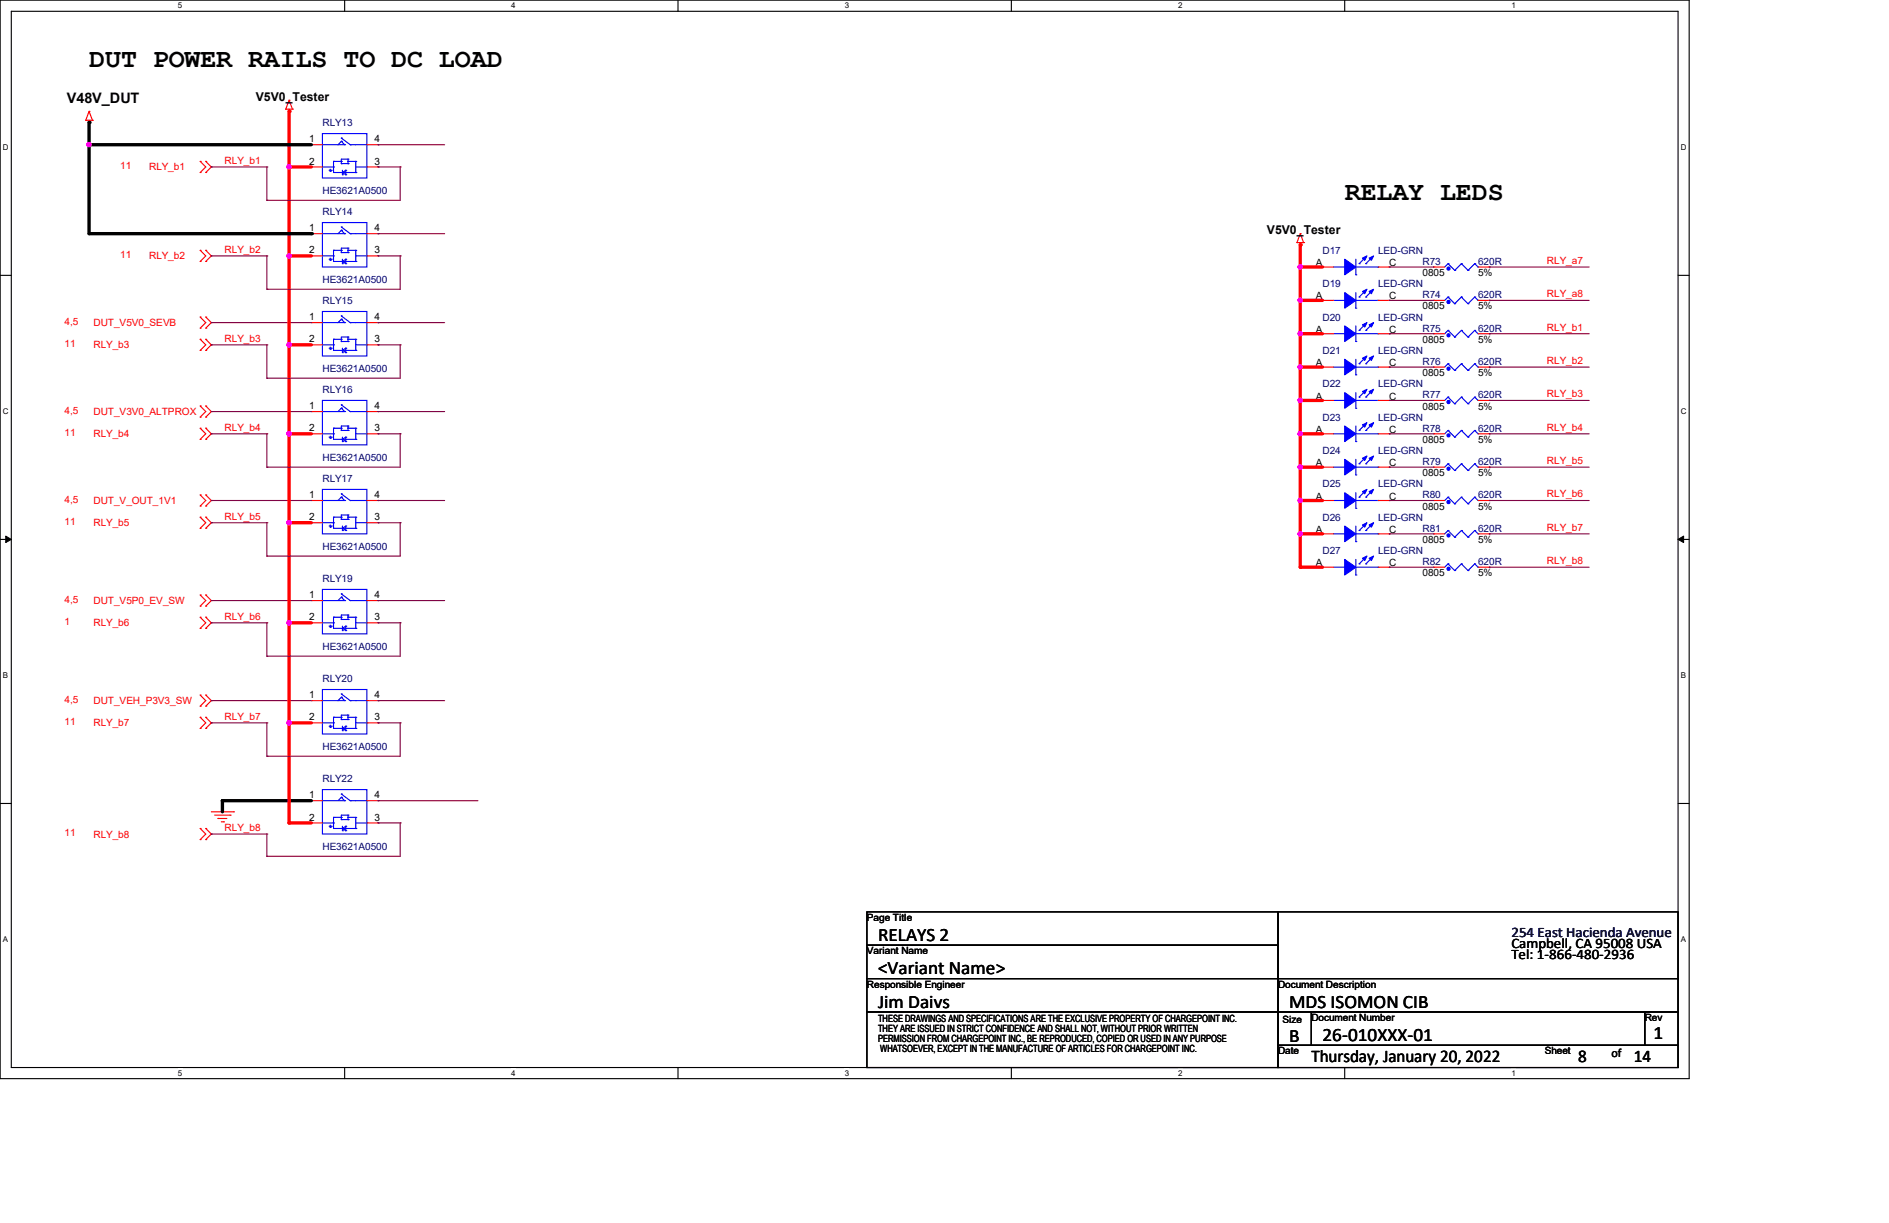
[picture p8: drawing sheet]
<svg xmlns="http://www.w3.org/2000/svg" width="432mm" height="279mm" viewBox="0 0 432 279" stroke-linecap="round" stroke-linejoin="round" font-family="sans-serif">
<path d="M0 0h386.1v246.4h-386.1zM2.6 2.6h381v241.3h-381z" fill="none" stroke="#000" stroke-width=".25"/>
<g fill="#fff">
<path d="M40.7 .3h1v2h-1z"/>
<path d="M40.7 244.1h1v2h-1z"/>
</g>
<path d="M78.8 0v2.6M78.8 243.9v2.5" fill="none" stroke="#000" stroke-width=".25"/>
<g fill="#fff">
<path d="M116.9 .3h1v2h-1z"/>
<path d="M116.9 244.1h1v2h-1z"/>
</g>
<path d="M155 0v2.6M155 243.9v2.5" fill="none" stroke="#000" stroke-width=".25"/>
<g fill="#fff">
<path d="M193.1 .3h1v2h-1z"/>
<path d="M193.1 244.1h1v2h-1z"/>
</g>
<path d="M231.2 0v2.6M231.2 243.9v2.5" fill="none" stroke="#000" stroke-width=".25"/>
<g fill="#fff">
<path d="M269.3 .3h1v2h-1z"/>
<path d="M269.3 244.1h1v2h-1z"/>
</g>
<path d="M307.4 0v2.6M307.4 243.9v2.5" fill="none" stroke="#000" stroke-width=".25"/>
<g fill="#fff">
<path d="M345.5 .3h1v2h-1z"/>
<path d="M345.5 244.1h1v2h-1z"/>
<path d="M.7 32.7h1.2v2h-1.2z"/>
<path d="M384.2 32.7h1.3v2h-1.3z"/>
<path d="M.7 93h1.2v2h-1.2z"/>
<path d="M384.2 93h1.3v2h-1.3z"/>
</g>
<path d="M0 62.9h2.6M383.6 62.9h2.5" fill="none" stroke="#000" stroke-width=".25"/>
<g fill="#fff">
<path d="M.7 153.4h1.2v2h-1.2z"/>
<path d="M384.2 153.4h1.2v2h-1.2z"/>
</g>
<path d="M0 123.2h2.6M383.6 123.2h2.5" fill="none" stroke="#000" stroke-width=".25"/>
<path d="M1.3 122.5l1.3 .7-1.3 .8zM383.6 123.2l1.3-.7v1.5z" fill="#000" stroke="#000" stroke-width=".23"/>
<g fill="#fff">
<path d="M.7 213.7h1.2v2h-1.2z"/>
<path d="M384.2 213.7h1.2v2h-1.2z"/>
</g>
<path d="M0 183.6h2.6M383.6 183.6h2.5M198.2 215.9h93.9v7.7h-93.9zM198.2 208.3h93.9v7.6h-93.9zM292.1 208.3h91.5v15.3h-91.5zM198.2 231.2h93.9v12.7h-93.9zM198.2 223.6h93.9v7.6h-93.9zM292.1 231.2h7.7v7.6h-7.7zM292.1 238.8h91.5v5.1h-91.5zM292.1 223.6h91.5v7.6h-91.5zM299.8 231.2h76.2v7.6h-76.2zM376 231.2h7.6v7.6h-7.6z" fill="none" stroke="#000" stroke-width=".25"/>
<g fill="none" stroke="#f00" stroke-width=".25">
<path d="M19.6 27.5h.1M19.6 27.5h1.5M20.4 28h.1M20.4 25.4h.1M20.4 27.5v.5M20.4 25.4l-.8 2.1M20.4 25.4l.7 2.1M21.1 27.5h.1M45.8 36.9h.1M45.8 39.4h.1M45.8 36.9l1.2 1.2-1.2 1.3M47 36.9h.1"/>
<path d="M47 39.4h.1M47 36.9l1.3 1.2-1.3 1.3M65.3 24.9h.1M65.3 24.9h1.5M66.1 25.4h.1M66.1 22.9h.1M66.1 24.9v.5M66.1 22.9l-.8 2M66.1 22.9l.7 2M66.8 24.9h.1M71.2 33.1h.1M71.2 38.1h.1"/>
<path d="M71.2 33.1h2.5M71.2 38.1h2.5M83.9 33.1h2.5M83.9 38.1h2.5M86.4 38.1h.1M86.4 33.1h.1M45.8 57.2h.1M45.8 59.7h.1M45.8 57.2l1.2 1.3-1.2 1.2M47 57.2h.1M47 59.7h.1M47 57.2l1.3 1.3-1.3 1.2"/>
<path d="M71.2 53.4h.1M71.2 58.5h.1M71.2 53.4h2.5M71.2 58.5h2.5M83.9 53.4h2.5M83.9 58.5h2.5M86.4 58.5h.1M86.4 53.4h.1M296.5 55.4h.1M296.5 55.4h1.5M297.2 55.9h.1M297.2 53.4h.1"/>
<path d="M297.2 55.4v.5M297.2 53.4l-.7 2M297.2 53.4l.8 2M298 55.4h.1M45.8 72.4h.1M45.8 75h.1M45.8 77.5h.1M45.8 72.4l1.2 1.3-1.2 1.3M45.8 77.5l1.2 1.3-1.2 1.3M47 72.4h.1M47 75h.1M47 77.5h.1"/>
<path d="M47 72.4l1.3 1.3-1.3 1.3M47 77.5l1.3 1.3-1.3 1.3M71.2 73.7h.1M71.2 78.8h.1M71.2 73.7h2.5M71.2 78.8h2.5M83.9 73.7h2.5M83.9 78.8h2.5M86.4 78.8h.1M86.4 73.7h.1M302.3 68.6h.1M302.3 76.2h.1"/>
<path d="M302.3 61h.1M302.3 61h2.5M302.3 68.6h2.5M302.3 76.2h2.5M315 61h2.5M315 68.6h2.5M315 76.2h2.5M317.5 68.6h.1M317.5 76.2h.1M317.5 61h.1M327.7 61h.1M327.7 76.2h.1"/>
<path d="M327.7 68.6h.1M327.7 61h2.5M327.7 68.6h2.5M327.7 76.2h2.5M337.9 61h2.5M337.9 68.6h2.5M337.9 76.2h2.5M340.4 61h.1M340.4 76.2h.1M340.4 68.6h.1M45.8 92.8h.1M45.8 95.3h.1"/>
<path d="M45.8 80.1h.1M45.8 97.8h.1M45.8 92.8l1.2 1.2-1.2 1.3M45.8 97.8l1.2 1.3-1.2 1.3M47 92.8h.1M47 95.3h.1M47 80.1h.1M47 97.8h.1M47 92.8l1.3 1.2-1.3 1.3M47 97.8l1.3 1.3-1.3 1.3M71.2 94h.1M71.2 99.1h.1"/>
<path d="M71.2 94h2.5M71.2 99.1h2.5M83.9 94h2.5M83.9 99.1h2.5M86.4 99.1h.1M86.4 94h.1M302.3 83.9h.1M302.3 91.5h.1M302.3 99.1h.1M302.3 83.9h2.5M302.3 99.1h2.5M302.3 91.5h2.5"/>
<path d="M315 83.9h2.5M315 99.1h2.5M315 91.5h2.5M317.5 83.9h.1M317.5 91.5h.1M317.5 99.1h.1M327.7 83.9h.1M327.7 99.1h.1M327.7 91.5h.1M327.7 83.9h2.5M327.7 99.1h2.5M327.7 91.5h2.5"/>
<path d="M337.9 83.9h2.5M337.9 99.1h2.5M337.9 91.5h2.5M340.4 83.9h.1M340.4 99.1h.1M340.4 91.5h.1M45.8 113.1h.1M45.8 115.6h.1M45.8 100.4h.1M45.8 118.2h.1M45.8 113.1l1.2 1.2-1.2 1.3M45.8 118.2l1.2 1.2-1.2 1.3"/>
<path d="M47 113.1h.1M47 115.6h.1M47 100.4h.1M47 118.2h.1M47 113.1l1.3 1.2-1.3 1.3M47 118.2l1.3 1.2-1.3 1.3M71.2 114.3h.1M71.2 119.4h.1M71.2 114.3h2.5M71.2 119.4h2.5M83.9 114.3h2.5M83.9 119.4h2.5"/>
<path d="M86.4 119.4h.1M86.4 114.3h.1M302.3 106.7h.1M302.3 114.3h.1M302.3 106.7h2.5M302.3 114.3h2.5M315 106.7h2.5M315 114.3h2.5M317.5 106.7h.1M317.5 114.3h.1M327.7 106.7h.1M327.7 114.3h.1"/>
<path d="M327.7 106.7h2.5M327.7 114.3h2.5M337.9 106.7h2.5M337.9 114.3h2.5M340.4 106.7h.1M340.4 114.3h.1M45.8 135.9h.1M45.8 138.5h.1M45.8 120.7h.1M45.8 135.9l1.2 1.3-1.2 1.3M47 135.9h.1M47 138.5h.1"/>
<path d="M47 120.7h.1M47 135.9l1.3 1.3-1.3 1.3M71.2 137.2h.1M71.2 137.2h2.5M83.9 137.2h2.5M86.4 137.2h.1M302.3 122h.1M302.3 129.6h.1M302.3 122h2.5M302.3 129.6h2.5M315 122h2.5M315 129.6h2.5"/>
<path d="M317.5 122h.1M317.5 129.6h.1M327.7 129.6h.1M327.7 122h.1M327.7 122h2.5M327.7 129.6h2.5M337.9 122h2.5M337.9 129.6h2.5M340.4 129.6h.1M340.4 122h.1M45.8 158.8h.1M45.8 141h.1"/>
<path d="M45.8 143.6h.1M45.8 158.8l1.2 1.3-1.2 1.2M45.8 141l1.2 1.3-1.2 1.3M47 158.8h.1M47 141h.1M47 143.6h.1M47 158.8l1.3 1.3-1.3 1.2M47 141l1.3 1.3-1.3 1.3M71.2 142.3h.1M71.2 142.3h2.5M83.9 142.3h2.5M86.4 142.3h.1"/>
<path d="M45.8 161.3h.1M45.8 163.9h.1M45.8 166.4h.1M45.8 163.9l1.2 1.2-1.2 1.3M47 161.3h.1M47 163.9h.1M47 166.4h.1M47 163.9l1.3 1.2-1.3 1.3M71.2 160.1h.1M71.2 165.1h.1M71.2 160.1h2.5M71.2 165.1h2.5"/>
<path d="M83.9 160.1h2.5M83.9 165.1h2.5M86.4 165.1h.1M86.4 160.1h.1M45.8 189.3h.1M45.8 191.8h.1M45.8 189.3l1.2 1.2-1.2 1.3M47 189.3h.1M47 191.8h.1M47 189.3l1.3 1.2-1.3 1.3M48.3 185.5h5.1M49.1 186.2h3.5"/>
<path d="M49.8 187h.1M49.8 187h2.1M50.6 187.7h.5M51.1 187.7h.1M52.6 186.2h.1M53.4 185.5h.1M71.2 182.9h.1M71.2 188h.1M71.2 182.9h2.5M71.2 188h2.5M83.9 182.9h2.5M83.9 188h2.5"/>
<path d="M86.4 188h.1M86.4 182.9h.1"/>
</g>
<g fill="none" stroke="#00f" stroke-width=".25">
<path d="M73.7 30.5h10.2v10.2h-10.2zM73.7 33.1h5.1M73.7 38.1h2.5M75.2 38.9h.5M75.5 39.2h.1M75.5 38.7v.5M75.7 38.9h.1M76.2 38.1h.1M76.2 36.9h.1M76.2 36.9v2.5h5.1M76.2 36.9h1.8M78 32.3h.1"/>
<path d="M78 31.5h.1M78 37.4h.1M78 36.9h.1M78 32.3l-.7 .8M78 32.3l.8 .8M78 31.5l2.1 1.6M78 37.4h1.5M78.3 39.9h.1M78.3 39.4h.1M78.3 38.9v1M78.3 39.4l.7 .5M78.8 33.1h.1"/>
<path d="M79 38.9h.1M79 39.9h.1M79 38.9v1M79 38.9l-.7 .5M79.5 36.4h.1M79.5 37.4h.1M79.5 36.9h.1M79.5 36.4h-1.5v1M79.5 36.4v1M79.5 36.9h1.8M80.1 33.1h.1M80.1 33.1h3.8"/>
<path d="M81.3 36.9h.1M81.3 39.4h.1M81.3 36.9v2.5M81.3 38.1h2.6M83.9 33.1h.1M83.9 38.1h.1M73.7 50.8h10.2v10.2h-10.2zM73.7 53.4h5.1M73.7 58.5h2.5M75.2 59.2h.5M75.5 59.5h.1M75.5 59v.5"/>
<path d="M75.7 59.2h.1M76.2 58.5h.1M76.2 57.2h.1M76.2 57.2v2.5h5.1M76.2 57.2h1.8M78 52.6h.1M78 51.9h.1M78 57.7h.1M78 57.2h.1M78 52.6l-.7 .8M78 52.6l.8 .8M78 51.9l2.1 1.5"/>
<path d="M78 57.7h1.5M78.3 59.7h.1M78.3 59.2v1M78.3 59.7l.7 .5M78.8 53.4h.1M79 59.2h.1M79 59.2v1M79 59.2l-.7 .5M79.5 56.7h.1M79.5 57.7h.1M79.5 57.2h.1M79.5 56.7h-1.5v1"/>
<path d="M79.5 56.7v1M79.5 57.2h1.8M80.1 53.4h.1M80.1 53.4h3.8M81.3 57.2h.1M81.3 59.7h.1M81.3 57.2v2.5M81.3 58.5h2.6M83.9 53.4h.1M83.9 58.5h.1M309.9 59.2v3.6M312.2 58.7l-1.5 1.5"/>
<path d="M313.7 58.7l-1.5 1.5M73.7 71.2h10.2v10.1h-10.2zM73.7 73.7h5.1M73.7 78.8h2.5M75.2 79.5h.5M75.5 79.8h.1M75.5 79.3v.5M75.7 79.5h.1M76.2 78.8h.1M76.2 77.5h.1M76.2 77.5v2.6h5.1M76.2 77.5h1.8"/>
<path d="M78 72.9h.1M78 72.2h.1M78 78h.1M78 77.5h.1M78 72.9l-.7 .8M78 72.9l.8 .8M78 72.2l2.1 1.5M78 78h1.5M78.3 60.2h.1M78.3 79.5v1.1M78.8 73.7h.1M79 79.5h.1"/>
<path d="M79 60.2h.1M79 79.5v1.1M79 79.5l-.7 .6M79.5 77h.1M79.5 78h.1M79.5 77.5h.1M79.5 77h-1.5v1M79.5 77v1M79.5 77.5h1.8M80.1 73.7h.1M80.1 73.7h3.8M81.3 77.5h.1"/>
<path d="M81.3 77.5v2.6M81.3 78.8h2.6M83.9 73.7h.1M83.9 78.8h.1M304.8 68.6h2.6M304.8 76.2h2.6M304.8 61h2.6M307.4 68.6h.1M307.4 76.2h.1M307.4 61h.1M309.9 70.4h.1M309.9 78h.1"/>
<path d="M309.9 62.8h.1M309.9 66.8v3.6M309.9 74.5v3.5M309.9 68.6h5.1M309.9 76.2h5.1M309.9 61h5.1M310.7 67.9h.1M310.7 75.5h.1M310.7 60.2h.1M312.2 67.9h.1M312.2 75.5h.1M312.2 60.2h.1"/>
<path d="M312.2 66.3l-1.5 1.6M312.2 74l-1.5 1.5M313.7 66.3l-1.5 1.6M313.7 74l-1.5 1.5M315 68.6h.1M315 76.2h.1M315 61h.1M331 60.2h.1M331 75.5h.1M331 67.9h.1M331 60.2l-.8 .8M331 60.2l1.5 1.6"/>
<path d="M331 75.5l-.8 .7M331 75.5l1.5 1.5M331 67.9l-.8 .7M331 67.9l1.5 1.5M332.5 61.8h.1M332.5 77h.1M332.5 69.4h.1M334.1 60.2h.1M334.1 75.5h.1M334.1 67.9h.1M334.1 60.2l-1.6 1.6M334.1 60.2l1.5 1.6"/>
<path d="M334.1 75.5l-1.6 1.5M334.1 75.5l1.5 1.5M334.1 67.9l-1.6 1.5M334.1 67.9l1.5 1.5M335.6 61.8h.1M335.6 77h.1M335.6 69.4h.1M337.1 60.2h.1M337.1 75.5h.1M337.1 67.9h.1M337.1 60.2l-1.5 1.6M337.1 60.2l.8 .8"/>
<path d="M337.1 75.5l-1.5 1.5M337.1 75.5l.8 .7M337.1 67.9l-1.5 1.5M337.1 67.9l.8 .7M337.9 61h.1M337.9 76.2h.1M337.9 68.6h.1M73.7 91.5h10.2v10.1h-10.2zM73.7 94h5.1M73.7 99.1h2.5M75.2 99.9h.5M75.5 99.6v.5"/>
<path d="M75.7 99.9h.1M76.2 99.1h.1M76.2 97.8h.1M76.2 97.8v2.6h5.1M76.2 97.8h1.8M78 93.3h.1M78 92.5h.1M78 98.3h.1M78 97.8h.1M78 93.3l-.7 .7M78 93.3l.8 .7M78 92.5l2.1 1.5"/>
<path d="M78 98.3h1.5M78.3 80.6h.1M78.3 80.1h.1M78.3 99.9v1M78.3 80.1l.7 .5M78.8 94h.1M79 99.9h.1M79 80.6h.1M79 99.9l-.7 .5M79 99.9v1M79.5 97.3h.1M79.5 98.3h.1"/>
<path d="M79.5 97.8h.1M79.5 97.3h-1.5v1M79.5 97.3v1M79.5 97.8h1.8M80.1 94h.1M80.1 94h3.8M81.3 97.8h.1M81.3 80.1h.1M81.3 99.1h2.6M81.3 97.8v2.6M83.9 94h.1M83.9 99.1h.1"/>
<path d="M304.8 83.9h2.6M304.8 99.1h2.6M304.8 91.5h2.6M307.4 83.9h.1M307.4 91.5h.1M307.4 99.1h.1M309.9 85.6h.1M309.9 93.3h.1M309.9 82.1v3.5M309.9 89.7v3.6M309.9 97.3v3.6M309.9 83.9h5.1"/>
<path d="M309.9 99.1h5.1M309.9 91.5h5.1M310.7 83.1h.1M310.7 90.7h.1M310.7 98.3h.1M312.2 83.1h.1M312.2 90.7h.1M312.2 98.3h.1M312.2 81.6l-1.5 1.5M312.2 89.2l-1.5 1.5M312.2 96.8l-1.5 1.5M313.7 81.6l-1.5 1.5"/>
<path d="M313.7 89.2l-1.5 1.5M313.7 96.8l-1.5 1.5M315 83.9h.1M315 91.5h.1M315 99.1h.1M331 83.1h.1M331 98.3h.1M331 90.7h.1M331 83.1l-.8 .8M331 83.1l1.5 1.5M331 98.3l-.8 .8M331 98.3l1.5 1.6"/>
<path d="M331 90.7l-.8 .8M331 90.7l1.5 1.5M332.5 84.6h.1M332.5 99.9h.1M332.5 92.2h.1M334.1 83.1h.1M334.1 98.3h.1M334.1 90.7h.1M334.1 83.1l-1.6 1.5M334.1 83.1l1.5 1.5M334.1 98.3l-1.6 1.6M334.1 98.3l1.5 1.6"/>
<path d="M334.1 90.7l-1.6 1.5M334.1 90.7l1.5 1.5M335.6 84.6h.1M335.6 99.9h.1M335.6 92.2h.1M337.1 83.1h.1M337.1 98.3h.1M337.1 90.7h.1M337.1 83.1l-1.5 1.5M337.1 83.1l.8 .8M337.1 98.3l-1.5 1.6M337.1 98.3l.8 .8"/>
<path d="M337.1 90.7l-1.5 1.5M337.1 90.7l.8 .8M337.9 83.9h.1M337.9 99.1h.1M337.9 91.5h.1M73.7 111.8h10.2v10.2h-10.2zM73.7 114.3h5.1M73.7 119.4h2.5M75.5 100.1h.1M75.5 119.9v.5M76.2 119.4h.1M76.2 118.2h.1"/>
<path d="M76.2 118.2v2.5h5.1M76.2 118.2h1.8M78 113.6h.1M78 112.8h.1M78 118.7h.1M78 118.2h.1M78 113.6l-.7 .7M78 113.6l.8 .7M78 112.8l2.1 1.5M78 118.7h1.5M78.3 100.9h.1M78.3 100.4h.1"/>
<path d="M78.3 100.4l.7 .5M78.8 114.3h.1M79 100.9h.1M79.5 117.6h.1M79.5 118.7h.1M79.5 118.2h.1M79.5 117.6h-1.5v1.1M79.5 117.6v1.1M79.5 118.2h1.8M80.1 114.3h.1M80.1 114.3h3.8M81.3 100.4h.1"/>
<path d="M81.3 118.2h.1M81.3 118.2v2.5M81.3 119.4h2.6M83.9 114.3h.1M83.9 119.4h.1M304.8 106.7h2.6M304.8 114.3h2.6M307.4 106.7h.1M307.4 114.3h.1M309.9 108.5h.1M309.9 116.1h.1M309.9 100.9h.1"/>
<path d="M309.9 104.9v3.6M309.9 112.6v3.5M309.9 106.7h5.1M309.9 114.3h5.1M310.7 106h.1M310.7 113.6h.1M312.2 106h.1M312.2 113.6h.1M312.2 119.7l-1.5 1.5M312.2 104.4l-1.5 1.6M312.2 112.1l-1.5 1.5M313.7 119.7l-1.5 1.5"/>
<path d="M313.7 104.4l-1.5 1.6M313.7 112.1l-1.5 1.5M315 106.7h.1M315 114.3h.1M331 106h.1M331 113.6h.1M331 106l-.8 .7M331 106l1.5 1.5M331 113.6l-.8 .7M331 113.6l1.5 1.5M332.5 107.5h.1M332.5 115.1h.1"/>
<path d="M334.1 106h.1M334.1 113.6h.1M334.1 106l-1.6 1.5M334.1 106l1.5 1.5M334.1 113.6l-1.6 1.5M334.1 113.6l1.5 1.5M335.6 107.5h.1M335.6 115.1h.1M337.1 106h.1M337.1 113.6h.1M337.1 106l-1.5 1.5M337.1 106l.8 .7"/>
<path d="M337.1 113.6l-1.5 1.5M337.1 113.6l.8 .7M337.9 106.7h.1M337.9 114.3h.1M73.7 134.7h10.2v10.1h-10.2zM73.7 137.2h5.1M75.2 120.2h.5M75.5 120.4h.1M75.7 120.2h.1M78 136.4h.1M78 135.7h.1M78 136.4l-.7 .8"/>
<path d="M78 136.4l.8 .8M78 135.7l2.1 1.5M78.3 121.2h.1M78.3 120.7h.1M78.3 120.2v1M78.3 120.7l.7 .5M78.8 137.2h.1M79 120.2h.1M79 121.2h.1M79 120.2v1M79 120.2l-.7 .5M80.1 137.2h.1"/>
<path d="M80.1 137.2h3.8M81.3 120.7h.1M83.9 137.2h.1M304.8 122h2.6M304.8 129.6h2.6M307.4 122h.1M307.4 129.6h.1M309.9 123.7h.1M309.9 131.4h.1M309.9 120.2v3.5M309.9 127.8v3.6M309.9 122h5.1"/>
<path d="M309.9 129.6h5.1M310.7 121.2h.1M310.7 128.8h.1M312.2 121.2h.1M312.2 128.8h.1M312.2 127.3l-1.5 1.5M313.7 127.3l-1.5 1.5M315 122h.1M315 129.6h.1M331 128.8h.1M331 121.2h.1M331 128.8l-.8 .8"/>
<path d="M331 128.8l1.5 1.5M331 121.2l-.8 .8M331 121.2l1.5 1.5M332.5 130.3h.1M332.5 122.7h.1M334.1 128.8h.1M334.1 121.2h.1M334.1 128.8l-1.6 1.5M334.1 128.8l1.5 1.5M334.1 121.2l-1.6 1.5M334.1 121.2l1.5 1.5M335.6 130.3h.1"/>
<path d="M335.6 122.7h.1M337.1 128.8h.1M337.1 121.2h.1M337.1 128.8l-1.5 1.5M337.1 128.8l.8 .8M337.1 121.2l-1.5 1.5M337.1 121.2l.8 .8M337.9 129.6h.1M337.9 122h.1M73.7 157.5h10.2v10.2h-10.2zM73.7 142.3h2.5M75.2 143h.5"/>
<path d="M75.5 143.3h.1M75.5 142.8v.5M75.7 143h.1M76.2 142.3h.1M76.2 141h.1M76.2 141v2.6h5.1M76.2 141h1.8M78 159.3h.1M78 158.5h.1M78 141.5h.1M78 141h.1M78 159.3l-.7 .8"/>
<path d="M78 159.3l.8 .8M78 158.5l2.1 1.6M78 141.5h1.5M78.3 144.1h.1M78.3 143.6h.1M78.3 143v1.1M78.3 143.6l.7 .5M79 143h.1M79 144.1h.1M79 143v1.1M79 143l-.7 .6M79.5 140.5h.1"/>
<path d="M79.5 141.5h.1M79.5 141h.1M79.5 140.5h-1.5v1M79.5 140.5v1M79.5 141h1.8M81.3 141h.1M81.3 143.6h.1M81.3 141v2.6M81.3 142.3h2.6M83.9 142.3h.1M73.7 160.1h5.1M73.7 165.1h2.5"/>
<path d="M75.2 165.9h.5M75.5 166.2h.1M75.5 165.7v.5M75.7 165.9h.1M76.2 165.1h.1M76.2 163.9h.1M76.2 163.9v2.5h5.1M76.2 163.9h1.8M78 164.4h.1M78 163.9h.1M78 164.4h1.5M78.3 166.9h.1"/>
<path d="M78.3 166.4h.1M78.3 165.9v1M78.3 166.4l.7 .5M78.8 160.1h.1M79 165.9h.1M79 166.9h.1M79 165.9v1M79 165.9l-.7 .5M79.5 163.4h.1M79.5 164.4h.1M79.5 163.9h.1M79.5 163.4h-1.5v1"/>
<path d="M79.5 163.4v1M79.5 163.9h1.8M80.1 160.1h.1M80.1 160.1h3.8M81.3 163.9h.1M81.3 166.4h.1M81.3 163.9v2.5M81.3 165.1h2.6M83.9 160.1h.1M83.9 165.1h.1M73.7 180.4h10.2v10.1h-10.2zM73.7 182.9h5.1"/>
<path d="M73.7 188h2.5M75.2 188.8h.5M75.5 189h.1M75.5 188.5v.5M75.7 188.8h.1M76.2 188h.1M76.2 186.7h.1M76.2 186.7v2.6h5.1M76.2 186.7h1.8M78 182.2h.1M78 181.4h.1M78 187.2h.1"/>
<path d="M78 186.7h.1M78 182.2l-.7 .7M78 182.2l.8 .7M78 181.4l2.1 1.5M78 187.2h1.5M78.3 189.8h.1M78.3 189.3h.1M78.3 188.8v1M78.3 189.3l.7 .5M78.8 182.9h.1M79 188.8h.1M79 189.8h.1"/>
<path d="M79 188.8v1M79 188.8l-.7 .5M79.5 186.2h.1M79.5 187.2h.1M79.5 186.7h.1M79.5 186.2h-1.5v1M79.5 186.2v1M79.5 186.7h1.8M80.1 182.9h.1M80.1 182.9h3.8M81.3 186.7h.1M81.3 189.3h.1"/>
<path d="M81.3 186.7v2.6M81.3 188h2.6M83.9 182.9h.1M83.9 188h.1"/>
</g>
<g fill="#00f" stroke="#00f" stroke-width=".25">
<path d="M307.4 120.2l2.5 1.8-2.5 1.7z" fill-rule="evenodd"/>
<path d="M313 119.9l1-.5-.5 1z" fill-rule="evenodd"/>
<path d="M311.4 119.9l1.1-.5-.5 1z" fill-rule="evenodd"/>
<path d="M307.4 82.1l2.5 1.8-2.5 1.7z" fill-rule="evenodd"/>
<path d="M313 81.8l1-.5-.5 1z" fill-rule="evenodd"/>
<path d="M311.4 81.8l1.1-.5-.5 1z" fill-rule="evenodd"/>
<path d="M307.4 104.9l2.5 1.8-2.5 1.8z" fill-rule="evenodd"/>
<path d="M313 104.7l1-.5-.5 1z" fill-rule="evenodd"/>
<path d="M311.4 104.7l1.1-.5-.5 1z" fill-rule="evenodd"/>
<path d="M307.4 127.8l2.5 1.8-2.5 1.8z" fill-rule="evenodd"/>
<path d="M313 127.6l1-.6-.5 1.1z" fill-rule="evenodd"/>
<path d="M311.4 127.6l1.1-.6-.5 1.1z" fill-rule="evenodd"/>
<path d="M307.4 66.8l2.5 1.8-2.5 1.8z" fill-rule="evenodd"/>
<path d="M313 66.6l1-.5-.5 1z" fill-rule="evenodd"/>
<path d="M311.4 66.6l1.1-.5-.5 1z" fill-rule="evenodd"/>
<path d="M307.4 89.7l2.5 1.8-2.5 1.8z" fill-rule="evenodd"/>
<path d="M313 89.5l1-.6-.5 1.1z" fill-rule="evenodd"/>
<path d="M311.4 89.5l1.1-.6-.5 1.1z" fill-rule="evenodd"/>
<path d="M307.4 112.6l2.5 1.7-2.5 1.8z" fill-rule="evenodd"/>
<path d="M313 112.3l1-.5-.5 1z" fill-rule="evenodd"/>
<path d="M311.4 112.3l1.1-.5-.5 1z" fill-rule="evenodd"/>
<path d="M307.4 74.5l2.5 1.7-2.5 1.8z" fill-rule="evenodd"/>
<path d="M313 74.2l1-.5-.5 1z" fill-rule="evenodd"/>
<path d="M311.4 74.2l1.1-.5-.5 1z" fill-rule="evenodd"/>
<path d="M307.4 97.3l2.5 1.8-2.5 1.8z" fill-rule="evenodd"/>
<path d="M313 97.1l1-.5-.5 1z" fill-rule="evenodd"/>
<path d="M311.4 97.1l1.1-.5-.5 1z" fill-rule="evenodd"/>
<path d="M307.4 59.2l2.5 1.8-2.5 1.8z" fill-rule="evenodd"/>
<path d="M313 59l1-.5-.5 1z" fill-rule="evenodd"/>
<path d="M311.4 59l1.1-.5-.5 1z" fill-rule="evenodd"/>
<circle cx="331.1" cy="107.1" r=".36"/>
<circle cx="331.1" cy="84.2" r=".36"/>
<circle cx="331.1" cy="61.4" r=".36"/>
<circle cx="331.1" cy="114.7" r=".36"/>
<circle cx="331.1" cy="99.5" r=".36"/>
<circle cx="331.1" cy="76.6" r=".36"/>
<circle cx="331.1" cy="129.9" r=".36"/>
<circle cx="331.1" cy="91.8" r=".36"/>
<circle cx="331.1" cy="69" r=".36"/>
<circle cx="331.1" cy="122.3" r=".36"/>
</g>
<g fill="none" stroke="#800040" stroke-width=".25">
<path d="M86.4 33.1h.1M86.4 33.1h15.2M86.4 53.4h.1M86.4 53.4h15.2M48.3 73.7h.1M48.3 73.7h22.9M48.3 94h.1M48.3 94h22.9M48.3 114.3h.1M48.3 114.3h22.9M48.3 137.2h.1M48.3 137.2h22.9"/>
<path d="M48.3 160.1h.1M48.3 160.1h22.9M86.4 182.9h.1M86.4 182.9h22.9"/>
</g>
<path d="M50.8 182.9v2.6" fill="none" stroke="#000" stroke-width=".76"/>
<circle cx="50.8" cy="182.9" r=".38" fill="#000"/>
<path d="M66.1 25.4v12.7" fill="none" stroke="#f00" stroke-width=".76"/>
<circle cx="66.1" cy="25.4" r=".38" fill="#f00"/>
<circle cx="66.1" cy="38.1" r=".49" fill="#f0f" stroke="#f0f" stroke-width=".25"/>
<path d="M66.1 165.1h5.1" fill="none" stroke="#f00" stroke-width=".76"/>
<circle cx="66.1" cy="165.1" r=".38" fill="#f00"/>
<path d="M66.1 142.3h5.1" fill="none" stroke="#f00" stroke-width=".76"/>
<circle cx="66.1" cy="142.3" r=".38" fill="#f00"/>
<path d="M66.1 142.3v22.8" fill="none" stroke="#f00" stroke-width=".76"/>
<circle cx="66.1" cy="142.3" r=".38" fill="#f00"/>
<path d="M66.1 119.4h5.1" fill="none" stroke="#f00" stroke-width=".76"/>
<circle cx="66.1" cy="119.4" r=".38" fill="#f00"/>
<path d="M66.1 119.4v22.9" fill="none" stroke="#f00" stroke-width=".76"/>
<circle cx="66.1" cy="119.4" r=".38" fill="#f00"/>
<g fill="#f0f" stroke="#f0f" stroke-width=".25">
<circle cx="66.1" cy="142.3" r=".49"/>
<circle cx="66.1" cy="119.4" r=".49"/>
</g>
<path d="M66.1 99.1h5.1" fill="none" stroke="#f00" stroke-width=".76"/>
<circle cx="66.1" cy="99.1" r=".38" fill="#f00"/>
<path d="M66.1 99.1v20.3" fill="none" stroke="#f00" stroke-width=".76"/>
<circle cx="66.1" cy="99.1" r=".38" fill="#f00"/>
<path d="M66.1 78.8h5.1" fill="none" stroke="#f00" stroke-width=".76"/>
<circle cx="66.1" cy="78.8" r=".38" fill="#f00"/>
<path d="M66.1 78.8v20.3" fill="none" stroke="#f00" stroke-width=".76"/>
<circle cx="66.1" cy="78.8" r=".38" fill="#f00"/>
<circle cx="66.1" cy="99.1" r=".49" fill="#f0f" stroke="#f0f" stroke-width=".25"/>
<path d="M66.1 58.5h5.1" fill="none" stroke="#f00" stroke-width=".76"/>
<circle cx="66.1" cy="58.5" r=".38" fill="#f00"/>
<path d="M66.1 58.5v20.3" fill="none" stroke="#f00" stroke-width=".76"/>
<circle cx="66.1" cy="58.5" r=".38" fill="#f00"/>
<g fill="#f0f" stroke="#f0f" stroke-width=".25">
<circle cx="66.1" cy="78.8" r=".49"/>
<circle cx="66.1" cy="58.4" r=".49"/>
</g>
<path d="M66.1 38.1h5.1" fill="none" stroke="#f00" stroke-width=".76"/>
<circle cx="66.1" cy="38.1" r=".38" fill="#f00"/>
<path d="M66.1 38.1v20.4" fill="none" stroke="#f00" stroke-width=".76"/>
<circle cx="66.1" cy="38.1" r=".38" fill="#f00"/>
<path d="M50.8 182.9h20.4" fill="none" stroke="#000" stroke-width=".76"/>
<circle cx="50.8" cy="182.9" r=".38" fill="#000"/>
<path d="M66.1 165.1v22.9" fill="none" stroke="#f00" stroke-width=".76"/>
<circle cx="66.1" cy="165.1" r=".38" fill="#f00"/>
<circle cx="66.1" cy="165.1" r=".49" fill="#f0f" stroke="#f0f" stroke-width=".25"/>
<path d="M66.1 188h5.1" fill="none" stroke="#f00" stroke-width=".76"/>
<circle cx="66.1" cy="188" r=".38" fill="#f00"/>
<g fill="none" stroke="#800040" stroke-width=".25">
<path d="M48.3 38.1h.1M48.3 38.1h12.7M61 38.1h.1M61 38.1v7.7M86.4 38.1h.1M86.4 38.1h5.1M91.5 38.1h.1M91.5 38.1v7.7h-30.5M48.3 58.5h.1M48.3 58.5h12.7M61 45.8h.1M61 58.5h.1"/>
<path d="M61 58.5v7.6M86.4 58.5h.1M86.4 58.5h5.1M91.5 58.5h.1M91.5 58.5v7.6h-30.5M48.3 78.8h.1M48.3 78.8h12.7M61 66.1h.1M61 78.8h.1M61 78.8v7.6M86.4 73.7h.1M86.4 78.8h.1"/>
<path d="M86.4 73.7h15.2M86.4 78.8h5.1M91.5 78.8h.1M91.5 78.8v7.6h-30.5M48.3 99.1h.1M48.3 99.1h12.7M61 86.4h.1M61 99.1h.1M61 99.1v7.6M86.4 94h.1M86.4 99.1h.1M86.4 94h15.2"/>
<path d="M86.4 99.1h5.1M91.5 99.1h.1M91.5 99.1v7.6h-30.5M48.3 119.4h.1M48.3 119.4h12.7M61 106.7h.1M61 119.4h.1M61 119.4v7.6M86.4 114.3h.1M86.4 119.4h.1M86.4 114.3h15.2M86.4 119.4h5.1"/>
<path d="M91.5 119.4h.1M91.5 119.4v7.6h-30.5M61 127h.1M86.4 137.2h.1M86.4 137.2h15.2M48.3 142.3h.1M48.3 142.3h12.7M61 142.3h.1M61 149.9h.1M61 142.3v7.6M86.4 142.3h.1M86.4 142.3h5.1"/>
<path d="M91.5 142.3h.1M91.5 142.3v7.6h-30.5M48.3 165.1h.1M48.3 165.1h12.7M61 165.1h.1M61 172.8h.1M61 165.1v7.7M86.4 160.1h.1M86.4 165.1h.1M86.4 160.1h15.2M86.4 165.1h5.1M91.5 165.1h.1"/>
<path d="M91.5 165.1v7.7h-30.5M48.3 190.5h.1M48.3 190.5h12.7M61 190.5h.1M61 195.6h.1M61 190.5v5.1M86.4 188h.1M86.4 188h5.1M91.5 188h.1M91.5 188v7.6h-30.5"/>
</g>
<path d="M297.2 55.9v5.1" fill="none" stroke="#f00" stroke-width=".76"/>
<circle cx="297.2" cy="55.9" r=".38" fill="#f00"/>
<path d="M297.2 61h5.1" fill="none" stroke="#f00" stroke-width=".76"/>
<circle cx="297.2" cy="61" r=".38" fill="#f00"/>
<path d="M297.2 61v7.6" fill="none" stroke="#f00" stroke-width=".76"/>
<circle cx="297.2" cy="61" r=".38" fill="#f00"/>
<g fill="#f0f" stroke="#f0f" stroke-width=".25">
<circle cx="297.2" cy="68.6" r=".49"/>
<circle cx="297.2" cy="61" r=".49"/>
</g>
<path d="M297.2 68.6v7.6" fill="none" stroke="#f00" stroke-width=".76"/>
<circle cx="297.2" cy="68.6" r=".38" fill="#f00"/>
<circle cx="297.2" cy="76.2" r=".49" fill="#f0f" stroke="#f0f" stroke-width=".25"/>
<path d="M297.2 68.6h5.1" fill="none" stroke="#f00" stroke-width=".76"/>
<circle cx="297.2" cy="68.6" r=".38" fill="#f00"/>
<path d="M297.2 76.2v7.7" fill="none" stroke="#f00" stroke-width=".76"/>
<circle cx="297.2" cy="76.2" r=".38" fill="#f00"/>
<circle cx="297.2" cy="83.8" r=".49" fill="#f0f" stroke="#f0f" stroke-width=".25"/>
<path d="M297.2 76.2h5.1" fill="none" stroke="#f00" stroke-width=".76"/>
<circle cx="297.2" cy="76.2" r=".38" fill="#f00"/>
<path d="M297.2 83.9h5.1" fill="none" stroke="#f00" stroke-width=".76"/>
<circle cx="297.2" cy="83.9" r=".38" fill="#f00"/>
<path d="M297.2 83.9v7.6" fill="none" stroke="#f00" stroke-width=".76"/>
<circle cx="297.2" cy="83.9" r=".38" fill="#f00"/>
<path d="M297.2 91.5v7.6" fill="none" stroke="#f00" stroke-width=".76"/>
<circle cx="297.2" cy="91.5" r=".38" fill="#f00"/>
<g fill="#f0f" stroke="#f0f" stroke-width=".25">
<circle cx="297.2" cy="99.1" r=".49"/>
<circle cx="297.2" cy="91.5" r=".49"/>
</g>
<path d="M297.2 91.5h5.1" fill="none" stroke="#f00" stroke-width=".76"/>
<circle cx="297.2" cy="91.5" r=".38" fill="#f00"/>
<path d="M297.2 99.1v7.6" fill="none" stroke="#f00" stroke-width=".76"/>
<circle cx="297.2" cy="99.1" r=".38" fill="#f00"/>
<path d="M297.2 99.1h5.1" fill="none" stroke="#f00" stroke-width=".76"/>
<circle cx="297.2" cy="99.1" r=".38" fill="#f00"/>
<path d="M297.2 106.7h5.1" fill="none" stroke="#f00" stroke-width=".76"/>
<circle cx="297.2" cy="106.7" r=".38" fill="#f00"/>
<path d="M297.2 106.7v7.6" fill="none" stroke="#f00" stroke-width=".76"/>
<circle cx="297.2" cy="106.7" r=".38" fill="#f00"/>
<g fill="#f0f" stroke="#f0f" stroke-width=".25">
<circle cx="297.2" cy="114.3" r=".49"/>
<circle cx="297.2" cy="106.7" r=".49"/>
</g>
<path d="M297.2 114.3v7.7" fill="none" stroke="#f00" stroke-width=".76"/>
<circle cx="297.2" cy="114.3" r=".38" fill="#f00"/>
<path d="M297.2 114.3h5.1" fill="none" stroke="#f00" stroke-width=".76"/>
<circle cx="297.2" cy="114.3" r=".38" fill="#f00"/>
<path d="M297.2 122v7.6" fill="none" stroke="#f00" stroke-width=".76"/>
<circle cx="297.2" cy="122" r=".38" fill="#f00"/>
<circle cx="297.2" cy="121.9" r=".49" fill="#f0f" stroke="#f0f" stroke-width=".25"/>
<path d="M297.2 122h5.1" fill="none" stroke="#f00" stroke-width=".76"/>
<circle cx="297.2" cy="122" r=".38" fill="#f00"/>
<path d="M297.2 129.6h5.1" fill="none" stroke="#f00" stroke-width=".76"/>
<circle cx="297.2" cy="129.6" r=".38" fill="#f00"/>
<g fill="none" stroke="#800040" stroke-width=".25">
<path d="M317.5 61h.1M317.5 68.6h.1M317.5 76.2h.1M317.5 61h10.2M317.5 68.6h10.2M317.5 76.2h10.2M340.4 61h.1M340.4 68.6h.1M340.4 76.2h.1M340.4 61h22.9M340.4 68.6h22.9M340.4 76.2h22.9"/>
<path d="M317.5 83.9h.1M317.5 91.5h.1M317.5 99.1h.1M317.5 83.9h10.2M317.5 91.5h10.2M317.5 99.1h10.2M340.4 83.9h.1M340.4 91.5h.1M340.4 99.1h.1M340.4 83.9h22.9M340.4 91.5h22.9M340.4 99.1h22.9"/>
<path d="M317.5 106.7h.1M317.5 114.3h.1M317.5 106.7h10.2M317.5 114.3h10.2M340.4 106.7h.1M340.4 114.3h.1M340.4 106.7h22.9M340.4 114.3h22.9M317.5 122h.1M317.5 129.6h.1M317.5 122h10.2M317.5 129.6h10.2"/>
<path d="M340.4 122h.1M340.4 129.6h.1M340.4 122h22.9M340.4 129.6h22.9"/>
</g>
<path d="M20.4 28v25.4h50.8M20.4 33.1h50.8" fill="none" stroke="#000" stroke-width=".76"/>
<g fill="#000">
<circle cx="20.4" cy="33.1" r=".38"/>
<circle cx="20.4" cy="28" r=".38"/>
<circle cx="71.2" cy="53.4" r=".38"/>
</g>
<g fill="#f0f" stroke="#f0f" stroke-width=".25">
<circle cx="20.3" cy="33" r=".49"/>
<circle cx="66.1" cy="38.1" r=".49"/>
<circle cx="66.1" cy="142.3" r=".49"/>
<circle cx="66.1" cy="119.4" r=".49"/>
<circle cx="66.1" cy="99.1" r=".49"/>
<circle cx="66.1" cy="78.8" r=".49"/>
<circle cx="66.1" cy="58.4" r=".49"/>
<circle cx="66.1" cy="165.1" r=".49"/>
<circle cx="297.2" cy="68.6" r=".49"/>
<circle cx="297.2" cy="61" r=".49"/>
<circle cx="297.2" cy="76.2" r=".49"/>
<circle cx="297.2" cy="83.8" r=".49"/>
<circle cx="297.2" cy="99.1" r=".49"/>
<circle cx="297.2" cy="91.5" r=".49"/>
<circle cx="297.2" cy="114.3" r=".49"/>
<circle cx="297.2" cy="106.7" r=".49"/>
<circle cx="297.2" cy="121.9" r=".49"/>
</g>
<g font-size="6.1">
<text x="20.4" y="15.3">DUT POWER RAILS TO DC LOAD</text>
<text x="307.4" y="45.8">RELAY LEDS</text>
</g>
<g font-size="4.3">
<text x="200.7" y="215">RELAYS 2</text>
<text x="200.7" y="222.6">&lt;Variant Name&gt;</text>
<text x="200.7" y="230.2">Jim Daivs</text>
<text x="294.7" y="230.2">MDS ISOMON CIB</text>
<text x="294.7" y="238.1">B</text>
<text x="302.3" y="237.8">26-010XXX-01</text>
<text x="378" y="237.3">1</text>
</g>
<g font-size="4.1">
<text x="299.8" y="242.7">Thursday, January 20, 2022</text>
<text x="360.7" y="242.7">8</text>
<text x="373.4" y="242.7">14</text>
</g>
<g font-size="3.3">
<text x="15.3" y="23.5">V48V_DUT</text>
<text x="345.5" y="216.5">Campbell, CA 95008 USA</text>
<text x="345.5" y="219.1">Tel: 1-866-480-2936</text>
</g>
<text font-size="3.3" fill="#000040" x="345.5" y="214">254 East Hacienda Avenue</text>
<g font-size="2.8">
<text x="58.5" y="23">V5V0_Tester</text>
<text x="289.6" y="53.5">V5V0_Tester</text>
<text x="368.3" y="241.5">of</text>
</g>
<g font-size="2.3" fill="#000080">
<text x="73.7" y="28.8">RLY13</text>
<text x="73.7" y="44.3">HE3621A0500</text>
<text x="73.7" y="49.1">RLY14</text>
<text x="302.3" y="58">D17</text>
<text x="315" y="58">LED-GRN</text>
<text x="73.7" y="64.6">HE3621A0500</text>
<text x="302.3" y="65.6">D19</text>
<text x="315" y="65.6">LED-GRN</text>
<text x="325.2" y="60.5">R73</text>
<text x="337.9" y="60.5">620R</text>
<text x="73.7" y="69.4">RLY15</text>
<text x="325.2" y="68.2">R74</text>
<text x="337.9" y="68.2">620R</text>
<text x="302.3" y="73.2">D20</text>
<text x="315" y="73.2">LED-GRN</text>
<text x="325.2" y="75.8">R75</text>
<text x="337.9" y="75.8">620R</text>
<text x="302.3" y="80.9">D21</text>
<text x="315" y="80.9">LED-GRN</text>
<text x="325.2" y="83.4">R76</text>
<text x="337.9" y="83.4">620R</text>
<text x="73.7" y="89.7">RLY16</text>
<text x="73.7" y="84.9">HE3621A0500</text>
<text x="302.3" y="88.5">D22</text>
<text x="315" y="88.5">LED-GRN</text>
<text x="325.2" y="91">R77</text>
<text x="337.9" y="91">620R</text>
<text x="302.3" y="96.1">D23</text>
<text x="315" y="96.1">LED-GRN</text>
<text x="325.2" y="98.6">R78</text>
<text x="337.9" y="98.6">620R</text>
<text x="73.7" y="105.2">HE3621A0500</text>
<text x="302.3" y="103.7">D24</text>
<text x="315" y="103.7">LED-GRN</text>
<text x="325.2" y="106.3">R79</text>
<text x="337.9" y="106.3">620R</text>
<text x="73.7" y="110.1">RLY17</text>
<text x="302.3" y="111.3">D25</text>
<text x="315" y="111.3">LED-GRN</text>
<text x="325.2" y="113.9">R80</text>
<text x="337.9" y="113.9">620R</text>
<text x="302.3" y="119">D26</text>
<text x="315" y="119">LED-GRN</text>
<text x="73.7" y="125.6">HE3621A0500</text>
<text x="325.2" y="121.5">R81</text>
<text x="337.9" y="121.5">620R</text>
<text x="302.3" y="126.6">D27</text>
<text x="315" y="126.6">LED-GRN</text>
<text x="325.2" y="129.1">R82</text>
<text x="337.9" y="129.1">620R</text>
<text x="73.7" y="132.9">RLY19</text>
<text x="73.7" y="148.4">HE3621A0500</text>
<text x="73.7" y="155.8">RLY20</text>
<text x="73.7" y="171.3">HE3621A0500</text>
<text x="73.7" y="178.6">RLY22</text>
<text x="73.7" y="194.1">HE3621A0500</text>
</g>
<g font-size="2.3">
<text x="70.7" y="32.5">1</text>
<text x="85.6" y="32.5">4</text>
<text x="70.7" y="37.6">2</text>
<text x="85.6" y="37.6">3</text>
<text x="70.7" y="52.8">1</text>
<text x="85.6" y="52.8">4</text>
<text x="70.7" y="57.9">2</text>
<text x="85.6" y="57.9">3</text>
<text x="300.8" y="60.8">A</text>
<text x="317.5" y="60.8">C</text>
<text x="325.2" y="63.1">0805</text>
<text x="337.9" y="63.1">5%</text>
<text x="300.8" y="68.4">A</text>
<text x="317.5" y="68.4">C</text>
<text x="325.2" y="70.7">0805</text>
<text x="337.9" y="70.7">5%</text>
<text x="70.7" y="73.2">1</text>
<text x="85.6" y="73.2">4</text>
<text x="300.8" y="76">A</text>
<text x="317.5" y="76">C</text>
<text x="70.7" y="78.2">2</text>
<text x="85.6" y="78.2">3</text>
<text x="300.8" y="83.7">A</text>
<text x="317.5" y="83.7">C</text>
<text x="325.2" y="78.3">0805</text>
<text x="337.9" y="78.3">5%</text>
<text x="325.2" y="85.9">0805</text>
<text x="337.9" y="85.9">5%</text>
<text x="70.7" y="93.5">1</text>
<text x="85.6" y="93.5">4</text>
<text x="300.8" y="91.3">A</text>
<text x="317.5" y="91.3">C</text>
<text x="325.2" y="93.6">0805</text>
<text x="337.9" y="93.6">5%</text>
<text x="70.7" y="98.6">2</text>
<text x="85.6" y="98.6">3</text>
<text x="300.8" y="98.9">A</text>
<text x="317.5" y="98.9">C</text>
<text x="325.2" y="101.2">0805</text>
<text x="337.9" y="101.2">5%</text>
<text x="300.8" y="106.5">A</text>
<text x="317.5" y="106.5">C</text>
<text x="70.7" y="113.8">1</text>
<text x="85.6" y="113.8">4</text>
<text x="325.2" y="108.8">0805</text>
<text x="337.9" y="108.8">5%</text>
<text x="70.7" y="118.9">2</text>
<text x="85.6" y="118.9">3</text>
<text x="300.8" y="114.1">A</text>
<text x="317.5" y="114.1">C</text>
<text x="325.2" y="116.4">0805</text>
<text x="337.9" y="116.4">5%</text>
<text x="300.8" y="121.8">A</text>
<text x="317.5" y="121.8">C</text>
<text x="325.2" y="124">0805</text>
<text x="337.9" y="124">5%</text>
<text x="300.8" y="129.4">A</text>
<text x="317.5" y="129.4">C</text>
<text x="325.2" y="131.7">0805</text>
<text x="337.9" y="131.7">5%</text>
<text x="70.7" y="136.7">1</text>
<text x="85.6" y="136.7">4</text>
<text x="70.7" y="141.7">2</text>
<text x="85.6" y="141.7">3</text>
<text x="70.7" y="159.5">1</text>
<text x="85.6" y="159.5">4</text>
<text x="70.7" y="164.6">2</text>
<text x="85.6" y="164.6">3</text>
<text x="70.7" y="182.4">1</text>
<text x="85.6" y="182.4">4</text>
<text x="70.7" y="187.5">2</text>
<text x="85.6" y="187.5">3</text>
<text x="198.2" y="210.4">Page Title</text>
<text x="198.2" y="218">Variant Name</text>
<text x="198.2" y="225.6">Responsible Engineer</text>
<text x="292.1" y="225.6">Document Description</text>
<text x="200.7" y="233.4">THESE DRAWINGS AND SPECIFICATIONS ARE THE EXCLUSIVE PROPERTY OF CHARGEPOINT INC.</text>
<text x="293.2" y="233.8">Size</text>
<text x="299.8" y="233.3">Document Number</text>
<text x="376" y="233.3">Rev</text>
<text x="200.7" y="235.7">THEY ARE ISSUED IN STRICT CONFIDENCE AND SHALL NOT, WITHOUT PRIOR WRITTEN</text>
<text x="200.7" y="238">PERMISSION FROM CHARGEPOINT INC., BE REPRODUCED, COPIED OR USED IN ANY PURPOSE</text>
<text x="201.2" y="240.4">WHATSOEVER, EXCEPT IN THE MANUFACTURE OF ARTICLES FOR CHARGEPOINT INC.</text>
<text x="292.1" y="240.9">Date</text>
<text x="353.1" y="240.9">Sheet</text>
</g>
<g font-size="2.3" fill="#f00">
<text x="27.5" y="38.7">11</text>
<text x="34.1" y="38.9">RLY_b1</text>
<text x="51.4" y="37.4">RLY_b1</text>
<text x="27.5" y="59">11</text>
<text x="34.1" y="59.3">RLY_b2</text>
<text x="51.4" y="57.7">RLY_b2</text>
<text x="353.6" y="60.3">RLY_a7</text>
<text x="353.6" y="67.9">RLY_a8</text>
<text x="14.8" y="74.3">4,5</text>
<text x="21.4" y="74.5">DUT_V5V0_SEVB</text>
<text x="353.6" y="75.5">RLY_b1</text>
<text x="14.8" y="79.3">11</text>
<text x="21.4" y="79.6">RLY_b3</text>
<text x="51.4" y="78.1">RLY_b3</text>
<text x="353.6" y="83.1">RLY_b2</text>
<text x="14.8" y="94.6">4,5</text>
<text x="21.4" y="94.8">DUT_V3V0_ALTPROX</text>
<text x="353.6" y="90.8">RLY_b3</text>
<text x="14.8" y="99.7">11</text>
<text x="21.4" y="99.9">RLY_b4</text>
<text x="51.4" y="98.4">RLY_b4</text>
<text x="353.6" y="98.4">RLY_b4</text>
<text x="353.6" y="106">RLY_b5</text>
<text x="353.6" y="113.6">RLY_b6</text>
<text x="14.8" y="114.9">4,5</text>
<text x="14.8" y="120">11</text>
<text x="21.4" y="115.1">DUT_V_OUT_1V1</text>
<text x="51.4" y="118.7">RLY_b5</text>
<text x="21.4" y="120.2">RLY_b5</text>
<text x="353.6" y="121.2">RLY_b7</text>
<text x="353.6" y="128.9">RLY_b8</text>
<text x="14.8" y="137.8">4,5</text>
<text x="14.8" y="142.8">1</text>
<text x="21.4" y="138">DUT_V5P0_EV_SW</text>
<text x="21.4" y="143.1">RLY_b6</text>
<text x="51.4" y="141.6">RLY_b6</text>
<text x="14.8" y="160.6">4,5</text>
<text x="21.4" y="160.9">DUT_VEH_P3V3_SW</text>
<text x="14.8" y="165.7">11</text>
<text x="21.4" y="165.9">RLY_b7</text>
<text x="51.4" y="164.4">RLY_b7</text>
<text x="14.8" y="191.1">11</text>
<text x="21.4" y="191.3">RLY_b8</text>
<text x="51.4" y="189.8">RLY_b8</text>
</g>
<g font-size="1.8">
<text x="40.7" y="1.9">5</text>
<text x="116.9" y="1.9">4</text>
<text x="193.1" y="1.9">3</text>
<text x="269.3" y="1.9">2</text>
<text x="345.5" y="1.9">1</text>
<text x=".7" y="34.3">D</text>
<text x="384.2" y="34.3">D</text>
<text x=".7" y="94.7">C</text>
<text x="384.2" y="94.7">C</text>
<text x=".7" y="155">B</text>
<text x="384.2" y="155">B</text>
<text x=".7" y="215.3">A</text>
<text x="384.2" y="215.3">A</text>
<text x="40.7" y="245.7">5</text>
<text x="116.9" y="245.7">4</text>
<text x="193.1" y="245.7">3</text>
<text x="269.3" y="245.7">2</text>
<text x="345.5" y="245.7">1</text>
</g>
</svg>
